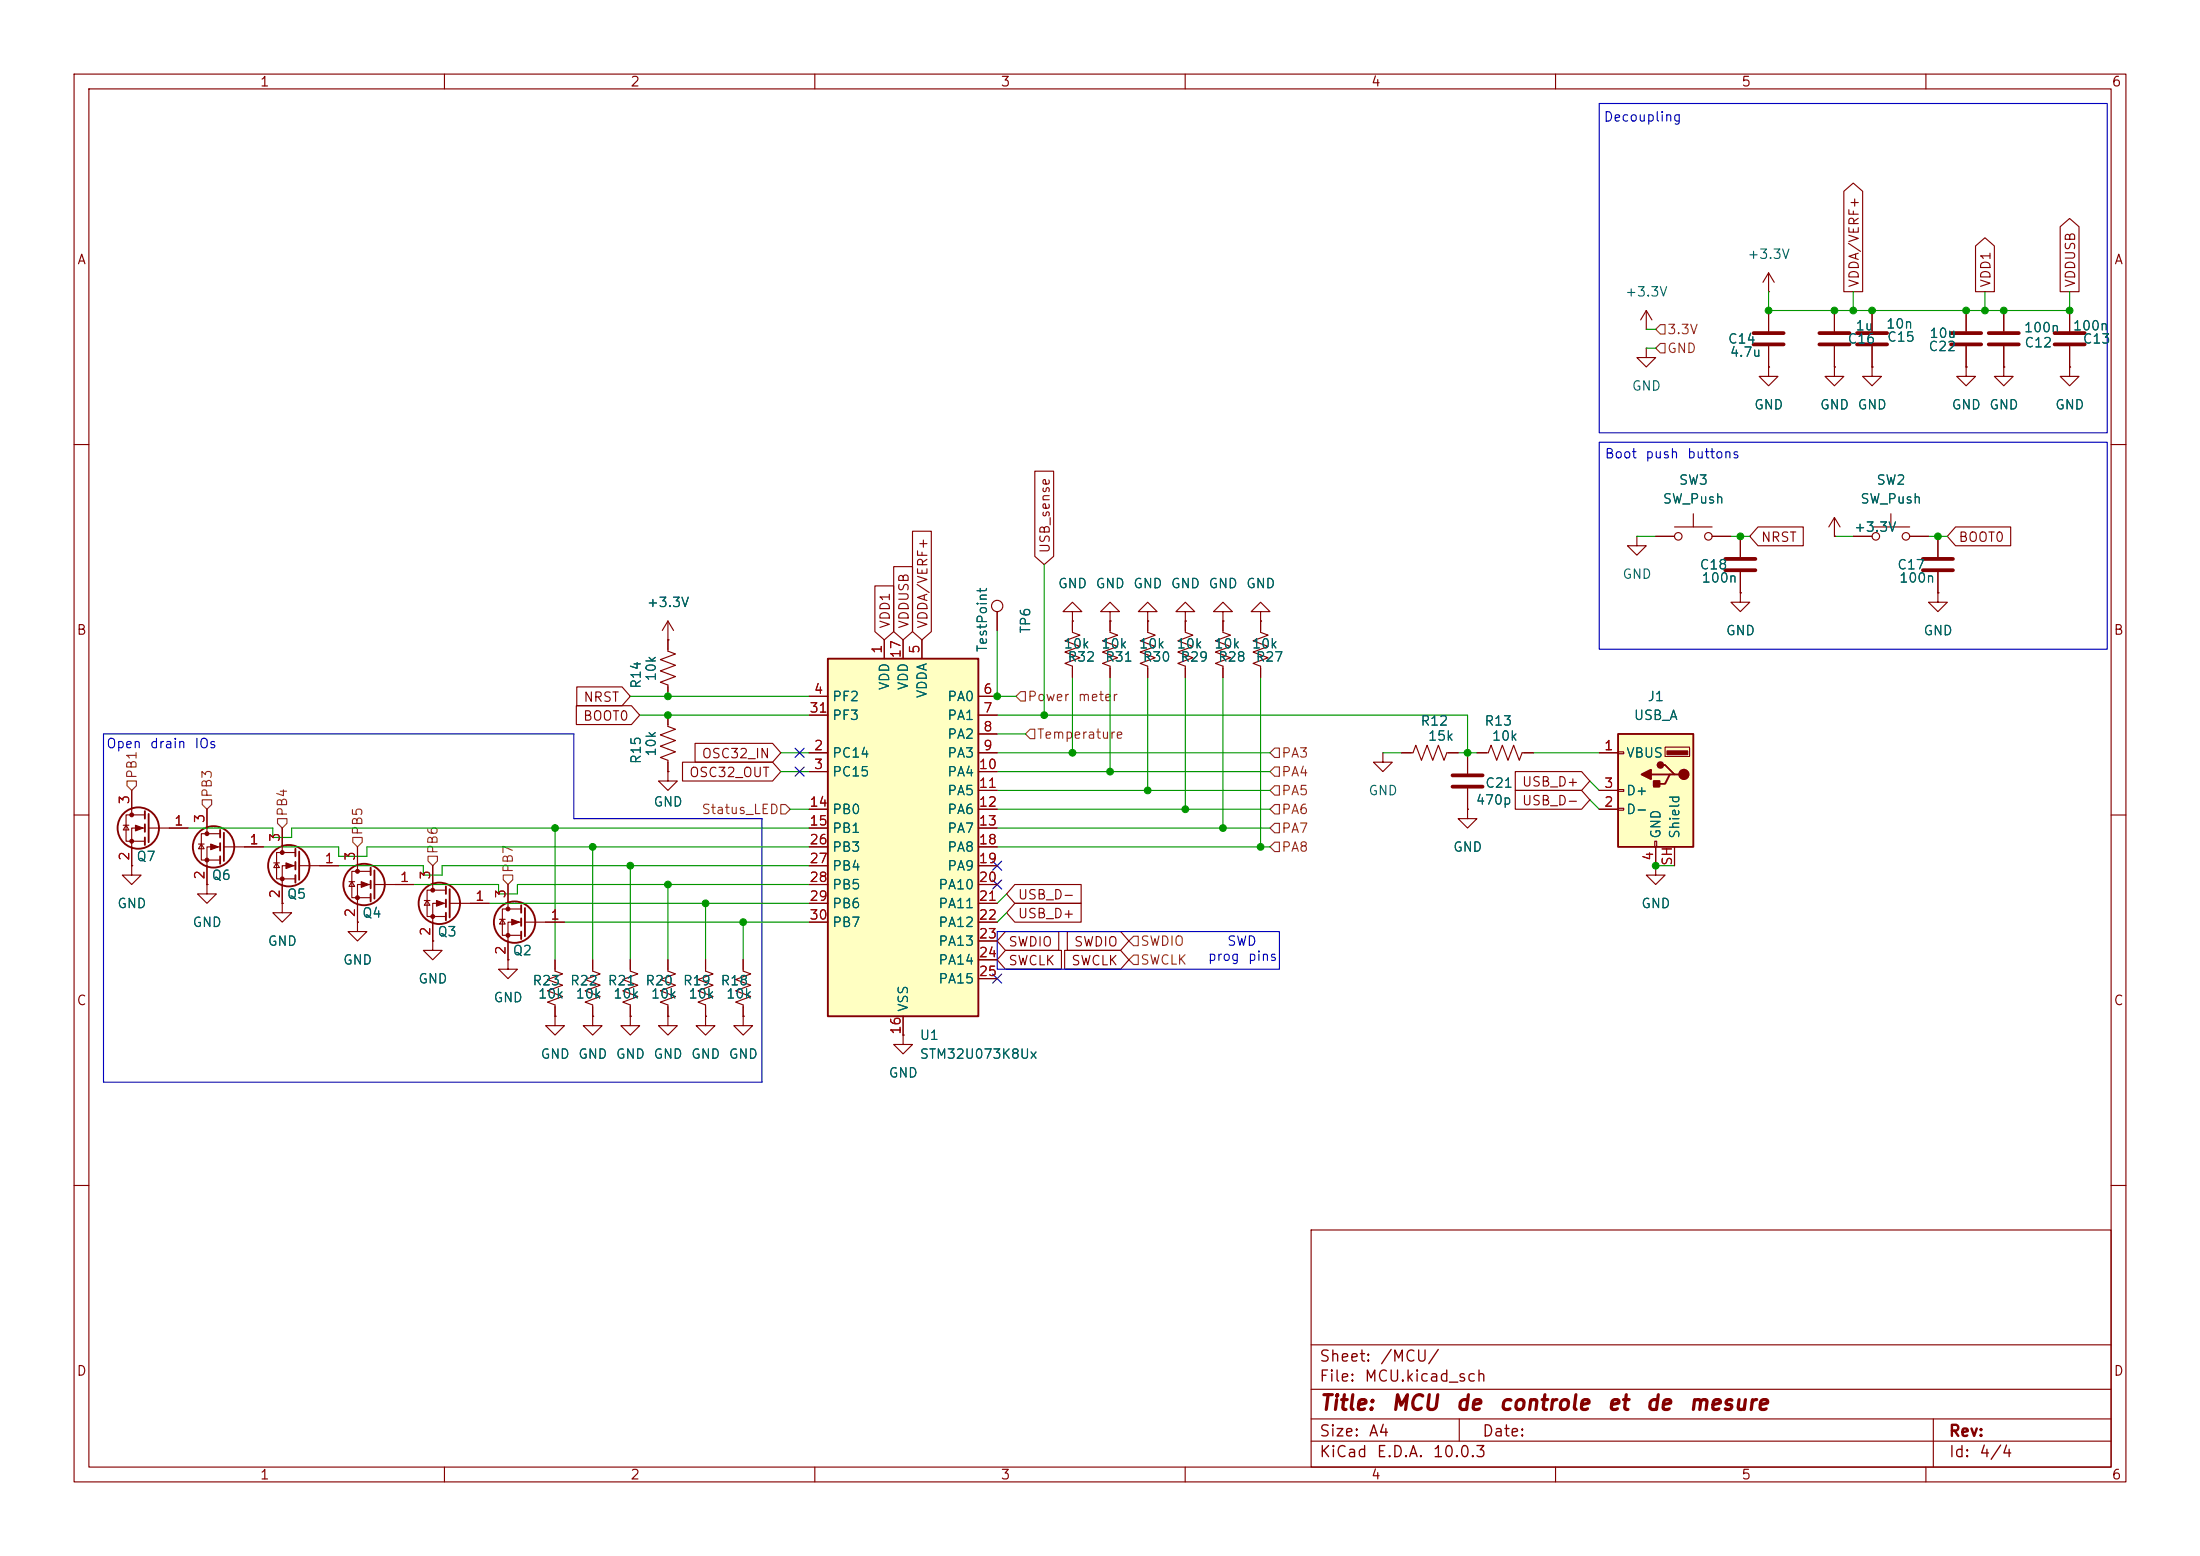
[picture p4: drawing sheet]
<svg xmlns="http://www.w3.org/2000/svg" width="297mm" height="210mm" viewBox="0 0 297 210" stroke-linecap="round" stroke-linejoin="round" font-family="sans-serif">
<g fill="none" stroke="#840000" stroke-width=".15">
<path d="M10 10h277v190h-277zM12 12h273v186h-273zM60 10v2M110 10v2M160 10v2M210 10v2M260 10v2M10 60h2M285 60h2M90.2 96.5v1.5l1 .4-2 .8 2 .7-2 .8 2 .8-2 .7 1 .4v1.5M10 110h2M198.1 109.2v1.3h-1.3l1.3 1.3 1.3-1.3h-1.3"/>
<path d="M198.1 109.2h.1M198.1 101.6v2.8M198.1 106.4v2.8M223.5 116.8v1.3h1.3l-1.3 1.3-1.3-1.3h1.3M223.5 116.8h.1M285 110h2M68.6 129.5v1.3h1.2l-1.2 1.3-1.3-1.3h1.3M68.6 129.5h.1M74.9 137.2v1.2h1.3l-1.3 1.3-1.2-1.3h1.2M74.9 137.2h.1M74.9 129.5v1.6l1 .3-2 .8 2 .8-2 .7 2 .8-2 .8 1 .3v1.6M80 129.5v1.6l1 .3-2 .8 2 .8-2 .7 2 .8-2 .8 1 .3v1.6"/>
<path d="M80 137.2v1.2h1.3l-1.3 1.3-1.3-1.3h1.3M80 137.2h.1M85.1 137.2v1.2h1.3l-1.3 1.3-1.3-1.3h1.3M85.1 137.2h.1M85.1 129.5v1.6l1 .3-2 .8 2 .8-2 .7 2 .8-2 .8 1 .3v1.6M90.2 129.5v1.6l1 .3-2 .8 2 .8-2 .7 2 .8-2 .8 1 .3v1.6M95.2 129.5v1.6l1.1 .3-2.1 .8 2.1 .8-2.1 .7 2.1 .8-2.1 .8 1 .3v1.6M95.2 137.2v1.2h1.3l-1.3 1.3-1.2-1.3h1.2M95.2 137.2h.1M100.3 129.5v1.6l1 .3-2 .8 2 .8-2 .7 2 .8-2 .8 1 .3v1.6M10 160h2M177 166h108v32h-108z"/>
<path d="M285 160h2M60 198v2M110 198v2M160 198v2M177 194.5h108M177 191.5h108M177 187.5h108M177 181.5h108M197 191.5v3M210 198v2M260 198v2M261 191.5v6.5"/>
</g>
<path d="M196.1 106.2h4.1M196.1 104.6h4.1" fill="none" stroke="#840000" stroke-width=".51"/>
<path d="M218.4 99.1h10.2v15.2h-10.2z" fill="#ffffc2"/>
<g fill="none" stroke="#840000" stroke-width=".25">
<path d="M218.4 99.1h10.2v15.2h-10.2zM19.6 109.5v1M19.6 111.3v1M19.6 113v1M20.1 109.9v3.8M29.7 112v1M29.7 113.8v1M29.7 115.6v1M30.2 112.4v3.8M39.9 114.6v1M39.9 116.3v1M39.9 118.1v1"/>
<path d="M40.4 114.9v3.8M50 117.1v1M50 118.9v1M50.5 117.5v3.8M60.2 119.6v1.1M222.9 104.5h2.5M224.2 103.3h.6l1.3 1.2h.6M226.1 104.5h-.7l-.6 1.3h-1.3M50 120.7v1M60.2 121.4v1M60.2 123.2v1M60.7 120v3.8"/>
<circle cx="18.7" cy="111.8" r="2.79"/>
<circle cx="28.8" cy="114.3" r="2.79"/>
<circle cx="39" cy="116.8" r="2.79"/>
<circle cx="49.1" cy="119.4" r="2.79"/>
<circle cx="59.3" cy="121.9" r="2.79"/>
</g>
<g fill="#840000" stroke="#840000" stroke-width=".25">
<path d="M223.3 105.4h.7v.8h-.7z"/>
<path d="M221.6 104.5l1.3-.6v1.3z"/>
<circle cx="227.3" cy="104.5" r=".63"/>
<circle cx="224.2" cy="103.3" r=".38"/>
</g>
<g fill="#840000" stroke="#840000" stroke-width=".15">
<path d="M225 101.3h2.8v.6h-2.8z"/>
<path d="M48.8 119l1 .4-1 .4z"/>
<path d="M58.9 121.5l1 .4-1 .4z"/>
<path d="M18.3 111.4l1 .4-1 .3z"/>
<path d="M28.4 113.9l1.1 .4-1.1 .4z"/>
<path d="M38.6 116.5l1 .3-1 .4z"/>
<circle cx="48.3" cy="117.6" r=".25"/>
<circle cx="48.3" cy="121.2" r=".25"/>
<circle cx="58.4" cy="120.1" r=".25"/>
<circle cx="58.4" cy="123.7" r=".25"/>
<circle cx="17.8" cy="110" r=".25"/>
<circle cx="17.8" cy="113.5" r=".25"/>
<circle cx="27.9" cy="112.5" r=".25"/>
<circle cx="27.9" cy="116.1" r=".25"/>
<circle cx="38.1" cy="115.1" r=".25"/>
<circle cx="38.1" cy="118.6" r=".25"/>
</g>
<g fill="none" stroke="#840000" stroke-width=".15">
<path d="M238.8 39.4h.1M238.8 36.8l.7 1.3M238.8 36.8l-.8 1.3M238.8 36.8v2.6M222.2 44.5h.1M222.2 47v1.3h1.3l-1.3 1.2-1.2-1.2h1.2M222.2 47h.1M222.2 41.9l.8 1.3M222.2 41.9l-.7 1.3M222.2 41.9v2.6M238.8 41.9v2.8M238.8 46.7v2.8"/>
<path d="M221 72.4v1.3h1.2l-1.2 1.2-1.3-1.2h1.3M221 72.4h.1M223.5 72.4h2.6M226.1 71.1h5M228.6 69.3v1.8M231.1 72.4h2.6M234.9 72.4v2.8M234.9 77.2v2.8M247.6 72.4h.1M247.6 69.9l.8 1.2M247.6 69.9l-.7 1.2M247.6 69.9v2.5"/>
<path d="M250.2 72.4h2.5M252.7 71.1h5.1M255.3 69.3v1.8M257.8 72.4h2.5M261.6 72.4v2.8M261.6 77.2v2.8M90.2 83.8v4.1l1 .4-2 .7 2 .8-2 .8 2 .7-2 .8 1 .4v1.5M90.2 86.4h.1M90.2 83.8l.7 1.3M90.2 83.8l-.8 1.3M134.6 82.6v2.5M144.8 82.6h1.2l-1.2-1.3-1.3 1.3h1.3v1.2"/>
<path d="M144.8 83.8h.1M144.8 83.8v1.5l1 .4-2 .8 2 .7-2 .8 2 .8-2 .7 1 .4v1.5M149.9 83.8v1.5l1 .4-2.1 .8 2.1 .7-2.1 .8 2.1 .8-2.1 .7 1.1 .4v1.5M149.9 82.6h1.2l-1.2-1.3-1.3 1.3h1.3v1.2M149.9 83.8h.1M154.9 82.6h1.3l-1.3-1.3-1.2 1.3h1.2v1.2M154.9 83.8h.1M154.9 83.8v1.5l1.1 .4-2.1 .8 2.1 .7-2.1 .8 2.1 .8-2.1 .7 1 .4v1.5M160 82.6h1.3l-1.3-1.3-1.3 1.3h1.3v1.2M160 83.8h.1M160 83.8v1.5l1 .4-2 .8 2 .7-2 .8 2 .8-2 .7 1 .4v1.5M165.1 82.6h1.3l-1.3-1.3-1.3 1.3h1.3v1.2"/>
<path d="M165.1 83.8h.1M165.1 83.8v1.5l1 .4-2 .8 2 .7-2 .8 2 .8-2 .7 1 .4v1.5M170.2 83.8v1.5l1 .4-2 .8 2 .7-2 .8 2 .8-2 .7 1 .4v1.5M234.9 80v1.3h1.3l-1.3 1.3-1.2-1.3h1.2M234.9 80h.1M261.6 80v1.3h1.3l-1.3 1.3-1.3-1.3h1.3M261.6 80h.1M16.6 111.4h.8M17 111.4l.4 .6h-.8zM17.8 116.8v1.3h1.2l-1.2 1.3-1.3-1.3h1.3M17.8 116.8h.1M17.8 106.7v3.3"/>
<path d="M19.6 110h-2.6v3.5h2.6M19.6 111.8h-1.8v5M20.1 111.8h5.3M26.8 113.9h.8M27.2 113.9l.4 .7h-.8zM27.9 119.4v1.3h1.3l-1.3 1.2-1.2-1.2h1.2M27.9 119.4h.1M27.9 109.2v3.3M29.7 112.5h-2.5v3.6h2.5M29.7 114.3h-1.8v5.1M30.2 114.3h5.4M37 116.5h.7"/>
<path d="M37.3 116.5l.4 .6h-.7zM38.1 111.8v3.3M39.9 115.1h-2.6v3.5h2.6M39.9 116.8h-1.8v5.1M40.4 116.8h5.3M47.1 119h.8M47.5 119l.4 .6h-.8zM48.3 114.3v3.3M50 117.6h-2.5v3.6h2.5M50 119.4h-1.7v5.1M50.5 119.4h5.4M58.4 116.8v3.3"/>
<path d="M90.2 104.1v1.3h1.2l-1.2 1.3-1.3-1.3h1.3M90.2 104.1h.1M186.7 101.6v1.3h1.3l-1.3 1.2-1.3-1.2h1.3M186.7 101.6h.1M189.2 101.6h1.6l.3-1 .8 2 .8-2 .7 2 .8-2 .7 2 .4-1h1.5M199.4 101.6h1.5l.4-1 .8 2 .7-2 .8 2 .7-2 .8 2 .4-1h1.5M215.9 101.6h2.5M215.9 109.2h2.5M215.9 106.7h2.5M218.4 101.5h.8v.2h-.8zM218.4 106.6h.8v.2h-.8zM218.4 109.1h.8v.2h-.8z"/>
<path d="M223.4 113.5h.2v.8h-.2zM223.5 114.3v2.5M224.8 100.8h3.3v1.3h-3.3zM226.1 114.3v2.5M38.1 121.9v1.3h1.3l-1.3 1.3-1.3-1.3h1.3M38.1 121.9h.1M48.3 124.5v1.2h1.2l-1.2 1.3-1.3-1.3h1.3M48.3 124.5h.1M57.3 121.5h.7M57.7 121.5l.3 .7h-.7zM58.4 127v1.3h1.3l-1.3 1.2-1.3-1.2h1.3M58.4 127h.1"/>
<path d="M60.2 120.1h-2.5v3.6h2.5M60.2 121.9h-1.8v5.1M60.7 121.9h5.3M90.2 137.2v1.2h1.2l-1.2 1.3-1.3-1.3h1.3M90.2 137.2h.1M100.3 137.2v1.2h1.3l-1.3 1.3-1.2-1.3h1.2M100.3 137.2h.1"/>
<circle cx="226.6" cy="72.4" r=".51"/>
<circle cx="230.6" cy="72.4" r=".51"/>
<circle cx="253.2" cy="72.4" r=".51"/>
<circle cx="257.3" cy="72.4" r=".51"/>
<circle cx="134.6" cy="81.8" r=".76"/>
</g>
<path d="M236.7 45h4.1M236.7 46.5h4.1M232.9 75.4h4.1M232.9 77h4.1M259.6 75.4h4.1M259.6 77h4.1" fill="none" stroke="#840000" stroke-width=".51"/>
<path d="M111.8 88.9h20.3v48.3h-20.3z" fill="#ffffc2"/>
<g fill="none" stroke="#840000" stroke-width=".25">
<path d="M111.8 88.9h20.3v48.3h-20.3zM70.4 122.2v1M70.4 124v1M70.4 125.7v1M70.9 122.6v3.8"/>
<circle cx="69.5" cy="124.5" r="2.79"/>
</g>
<g fill="none" stroke="#840000" stroke-width=".15">
<path d="M248.9 25.8l1.3-1.1 1.3 1.1v13.6h-2.6zM266.7 33.2l1.3-1.1 1.2 1.1v6.2h-2.5zM278.1 30.6l1.3-1.1 1.3 1.1v8.8h-2.6zM238.8 49.5v1.3h1.2l-1.2 1.3-1.3-1.3h1.3M238.8 49.5h.1M238.8 41.9v2.8M238.8 46.7v2.8M247.6 49.5v1.3h1.3l-1.3 1.3-1.2-1.3h1.2M247.6 49.5h.1M247.6 41.9v2.8M247.6 46.7v2.8M252.7 49.5v1.3h1.3l-1.3 1.3-1.2-1.3h1.2"/>
<path d="M252.7 49.5h.1M252.7 41.9v2.8M252.7 46.7v2.8M265.4 49.5v1.3h1.3l-1.3 1.3-1.2-1.3h1.2M265.4 49.5h.1M265.4 41.9v2.8M265.4 46.7v2.8M270.5 49.5v1.3h1.3l-1.3 1.3-1.3-1.3h1.3M270.5 49.5h.1M270.5 41.9v2.8M270.5 46.7v2.8M279.4 49.5v1.3h1.3l-1.3 1.3-1.3-1.3h1.3"/>
<path d="M279.4 49.5h.1M279.4 41.9v2.8M279.4 46.7v2.8M118.1 79.1h2.6v6.1l-1.3 1.2-1.3-1.2zM120.6 76.5h2.6v8.7l-1.3 1.2-1.3-1.2zM123.2 71.7h2.5v13.5l-1.2 1.2-1.3-1.2zM139.7 63.6h2.5v11.5l-1.2 1.1-1.3-1.1zM223.5 72.4h2.6M231.1 72.4h2.6M234.9 72.4v2.8M234.9 77.2v2.8M237.3 71.1h6.1v2.6h-6.1l-1.1-1.3z"/>
<path d="M247.6 72.4h.1M250.2 72.4h2.5M257.8 72.4h2.5M261.6 72.4v2.8M261.6 77.2v2.8M264 71.1h7.4v2.6h-7.4l-1.1-1.3zM77.8 95.2h7.4l1.2 1.3-1.2 1.3h-7.4zM77.9 92.7h6.1l1.1 1.3-1.1 1.3h-6.1zM90.2 86.4h.1M90.2 86.4v1.2M90.2 92.7v1.3M90.2 96.5v1.3"/>
<path d="M109.2 94h2.6M109.2 96.5h2.6M119.4 86.4v2.5M121.9 86.4v2.5M124.5 86.4v2.5M132.1 94h2.5M132.1 96.5h2.5M132.1 99.1h2.5M134.6 82.6v2.5M144.8 83.8h.1M144.8 83.8v1.3M144.8 90.2v1.2"/>
<path d="M149.9 83.8h.1M149.9 83.8v1.3M149.9 90.2v1.2M154.9 83.8h.1M154.9 83.8v1.3M154.9 90.2v1.2M160 83.8h.1M160 83.8v1.3M160 90.2v1.2M165.1 83.8h.1M165.1 83.8v1.3M165.1 90.2v1.2"/>
<path d="M170.2 82.6h1.2l-1.2-1.3-1.3 1.3h1.3v1.2M170.2 83.8h.1M170.2 83.8v1.3M170.2 90.2v1.2M234.9 80h.1M261.6 80h.1M17.8 116.8h.1M17.8 106.7v2.5M17.8 114.3v2.5M22.9 111.8h2.5M27.9 119.4h.1M27.9 109.2v2.6"/>
<path d="M27.9 116.8v2.6M33 114.3h2.6M38.1 111.8v2.5M38.1 119.4v2.5M43.2 116.8h2.5M48.3 114.3v2.5M53.3 119.4h2.6M58.4 116.8v2.6M68.6 119.4v3.3M90.2 104.1h.1M90.2 102.9v1.2M92.1 102.9h12.2l1.1 1.2-1.1 1.3h-12.2z"/>
<path d="M93.8 100.3h10.5l1.1 1.3-1.1 1.3h-10.5zM109.2 101.6h2.6M109.2 104.1h2.6M109.2 109.2h2.6M109.2 111.8h2.6M109.2 114.3h2.6M109.2 116.8h2.6M109.2 119.4h2.6M132.1 101.6h2.5M132.1 104.1h2.5M132.1 106.7h2.5M132.1 109.2h2.5"/>
<path d="M132.1 111.8h2.5M132.1 114.3h2.5M132.1 116.8h2.5M132.1 119.4h2.5M137 119.4h9v2.5h-9l-1.1-1.2zM189.2 101.6h1.3M195.6 101.6h1.2M198.1 109.2h.1M198.1 101.6v2.8M198.1 106.4v2.8M199.4 101.6h1.3M204.6 106.7h8.9l1.1 1.3-1.1 1.2h-8.9z"/>
<path d="M204.6 104.1h8.9l1.1 1.3-1.1 1.3h-8.9zM205.7 101.6h1.3M215.9 101.6h2.5M215.9 106.7h2.5M215.9 109.2h2.5M223.5 116.8h.1M223.5 114.3v2.5M226.1 114.3v2.5M38.1 121.9h.1M48.3 124.5h.1M48.3 121.9v2.6M58.4 127h.1"/>
<path d="M58.4 124.5v2.5M63.5 121.9h2.5M67.4 124.1h.8M67.8 124.1l.4 .6h-.8zM68.6 129.5h.1M70.4 122.7h-2.6v3.5h2.6M70.4 124.5h-1.8v5M70.9 124.5h5.3M74.9 137.2h.1M74.9 129.5v1.3M74.9 135.9v1.3M80 137.2h.1"/>
<path d="M80 129.5v1.3M80 135.9v1.3M85.1 137.2h.1M85.1 129.5v1.3M85.1 135.9v1.3M90.2 137.2h.1M90.2 129.5v1.3M90.2 135.9v1.3M95.2 137.2h.1M95.2 129.5v1.3M95.2 135.9v1.3M100.3 137.2h.1"/>
<path d="M100.3 129.5v1.3M100.3 135.9v1.3M109.2 121.9h2.6M109.2 124.5h2.6M121.9 139.7v1.3h1.3l-1.3 1.2-1.3-1.2h1.3M121.9 139.7h.1M121.9 137.2v2.5M132.1 121.9h2.5M132.1 124.5h2.5M132.1 127h2.5M132.1 129.5h2.5M132.1 132.1h2.5"/>
<path d="M135.7 125.7h7.2v2.6h-7.2l-1.1-1.3zM135.7 128.3h7.6v2.5h-7.6l-1.1-1.3zM137 121.9h9v2.6h-9l-1.1-1.3zM143.7 128.3h7.6l1.1 1.2-1.1 1.3h-7.6zM144.1 125.7h7.2l1.1 1.3-1.1 1.3h-7.2z"/>
</g>
<path d="M245.6 46.5h4.1M245.6 45h4.1M250.7 46.5h4.1M250.7 45h4.1M263.4 46.5h4.1M263.4 45h4.1M268.5 46.5h4M268.5 45h4M277.4 46.5h4M277.4 45h4" fill="none" stroke="#840000" stroke-width=".51"/>
<g fill="#840000" stroke="#840000" stroke-width=".15">
<path d="M69.1 124.1l1 .4-1 .3z"/>
<circle cx="68.6" cy="122.7" r=".25"/>
<circle cx="68.6" cy="126.2" r=".25"/>
</g>
<g fill="none" stroke="#725600" stroke-width=".15">
<path d="M224.2 43.8h.6v1.3h-.6l-.7-.6zM224.2 46.4h.6v1.2h-.6l-.7-.6zM137.2 94l.6-.7h.6v1.3h-.6zM139.1 98.4h.6v1.3h-.6l-.7-.6zM17.1 105.4h1.3v.6l-.6 .7-.7-.7zM27.3 108h1.3v.6l-.7 .6-.6-.6zM37.5 110.5h1.2v.6l-.6 .7-.6-.7zM47.6 113h1.3v.7l-.6 .6-.7-.6zM57.8 115.6h1.3v.6l-.7 .6-.6-.6zM67.9 118.1h1.3v.6l-.6 .7-.7-.7zM105.4 108.6h.6l.7 .6-.7 .7h-.6zM172.1 111.1h.6v1.3h-.6l-.7-.6z"/>
<path d="M172.1 113.7h.6v1.2h-.6l-.7-.6zM172.1 108.6h.6v1.3h-.6l-.7-.7zM172.1 106h.6v1.3h-.6l-.7-.6zM172.1 101h.6v1.2h-.6l-.7-.6zM172.1 103.5h.6v1.3h-.6l-.7-.7zM153 126.4h.7v1.2h-.7l-.6-.6zM153 128.9h.7v1.3h-.7l-.6-.7z"/>
</g>
<path d="M215.9 14h68.6v44.4h-68.6zM215.9 59.7h68.6v27.9h-68.6zM14 99.1h63.5v11.4h25.4v35.6h-88.9zM134.6 125.7h38.1v5.1h-38.1z" fill="none" stroke="#0000c2" stroke-width=".15"/>
<g fill="none" stroke="#009600" stroke-width=".15">
<path d="M238.8 39.4v2.5h40.6v-2.5M250.2 39.4v2.5M268 39.4v2.5M222.2 47h1.3M222.2 44.5h1.3M141 76.2v20.3M221 72.4h2.5M233.7 72.4h2.5M247.6 72.4h2.6M260.3 72.4h2.6M85.1 94h24.1M86.4 96.5h22.8"/>
<path d="M134.6 96.5h63.5v5.1M134.6 85.1v8.9h2.6M134.6 99.1h3.8M144.8 91.4v10.2M149.9 91.4v12.7M154.9 91.4v15.3M160 91.4v17.8M165.1 91.4v20.4M170.2 91.4v22.9M25.4 111.8h11.4v1.2h2.6v-1.2h69.8M35.6 114.3h10.1v1.3h3.8v-1.3h59.7M45.7 116.8h11.4v1.3h2.6v-1.3h49.5"/>
<path d="M55.9 119.4h11.4v1.3h2.5v-1.3h39.4M74.9 111.8v17.7M80 114.3v15.2M85.1 116.8v12.7M90.2 119.4v10.1M105.4 104.1h3.8M105.4 101.6h3.8M106.7 109.2h2.5M134.6 109.2h36.8M134.6 111.8h36.8M134.6 114.3h36.8M134.6 104.1h36.8"/>
<path d="M134.6 106.7h36.8M134.6 101.6h36.8M186.7 101.6h2.5M196.8 101.6h2.6M207 101.6h8.9M214.6 108l1.3 1.2M214.6 105.4l1.3 1.3M223.5 116.8h2.6M66 121.9h43.2M76.2 124.5h33M95.2 121.9v7.6M100.3 124.5v5"/>
<path d="M135.9 123.2l-1.3 1.3M135.9 120.7l-1.3 1.2"/>
</g>
<path d="M107.3 101l1.3 1.2M107.3 103.5l1.3 1.2M108.6 101l-1.3 1.2M108.6 103.5l-1.3 1.2M134 118.8l1.2 1.2M134 116.2l1.2 1.2M135.2 118.8l-1.2 1.2M135.2 116.2l-1.2 1.2M134 131.5l1.2 1.2M135.2 131.5l-1.2 1.2" fill="none" stroke="#000084" stroke-width=".15"/>
<g fill="#009600" stroke="#009600" stroke-width=".14">
<circle cx="234.9" cy="72.4" r=".46"/>
<circle cx="198.1" cy="101.6" r=".46"/>
<circle cx="261.6" cy="72.4" r=".46"/>
<circle cx="223.5" cy="116.8" r=".46"/>
<circle cx="90.2" cy="94" r=".46"/>
<circle cx="85.1" cy="116.8" r=".46"/>
<circle cx="74.9" cy="111.8" r=".46"/>
<circle cx="80" cy="114.3" r=".46"/>
<circle cx="90.2" cy="96.5" r=".46"/>
<circle cx="90.2" cy="119.4" r=".46"/>
<circle cx="100.3" cy="124.5" r=".46"/>
<circle cx="95.2" cy="121.9" r=".46"/>
<circle cx="134.6" cy="94" r=".46"/>
<circle cx="141" cy="96.5" r=".46"/>
<circle cx="149.9" cy="104.1" r=".46"/>
<circle cx="154.9" cy="106.7" r=".46"/>
<circle cx="144.8" cy="101.6" r=".46"/>
<circle cx="238.8" cy="41.9" r=".46"/>
<circle cx="252.7" cy="41.9" r=".46"/>
<circle cx="279.4" cy="41.9" r=".46"/>
<circle cx="265.4" cy="41.9" r=".46"/>
<circle cx="270.5" cy="41.9" r=".46"/>
<circle cx="268" cy="41.9" r=".46"/>
<circle cx="250.2" cy="41.9" r=".46"/>
<circle cx="247.6" cy="41.9" r=".46"/>
<circle cx="165.1" cy="111.8" r=".46"/>
<circle cx="170.2" cy="114.3" r=".46"/>
<circle cx="160" cy="109.2" r=".46"/>
</g>
<g font-size="2" fill="#840000">
<text x="178" y="190.8">Title:</text>
<text x="187.7" y="190.8">MCU</text>
<text x="196.4" y="190.8">de</text>
<text x="202.2" y="190.8">controle</text>
<text x="216.8" y="190.8">et</text>
<text x="222" y="190.8">de</text>
<text x="227.9" y="190.8">mesure</text>
</g>
<g font-size="1.5" fill="#840000">
<text x="178" y="184.2">Sheet:</text>
<text x="186.2" y="184.2">/MCU/</text>
<text x="178" y="186.9">File:</text>
<text x="184.1" y="186.9">MCU.kicad_sch</text>
<text x="178" y="197.1">KiCad</text>
<text x="178" y="194.3">Size:</text>
<text x="184.7" y="194.3">A4</text>
<text x="185.7" y="197.1">E.D.A.</text>
<text x="193.3" y="197.1">10.0.3</text>
<text x="200" y="194.3">Date:</text>
<text x="263" y="194.3">Rev:</text>
<text x="263" y="197.1">Id:</text>
<text x="267.1" y="197.1">4/4</text>
</g>
<g font-size="1.3" fill="#840000">
<text x="35" y="12">1</text>
<text x="85" y="12">2</text>
<text x="135" y="12">3</text>
<text x="185" y="12">4</text>
<text x="235" y="12">5</text>
<text x="285" y="12">6</text>
<text x="10.3" y="36">A</text>
<text x="285.3" y="36">A</text>
<text x="251.3" y="38.9" transform="rotate(-90 251.3 38.9)">VDDA/VERF+</text>
<text x="269" y="38.9" transform="rotate(-90 269 38.9)">VDD1</text>
<text x="280.5" y="38.9" transform="rotate(-90 280.5 38.9)">VDDUSB</text>
<text x="142" y="74.8" transform="rotate(-90 142 74.8)">USB_sense</text>
<text x="237.6" y="73.5">NRST</text>
<text x="264.3" y="73.5">BOOT0</text>
<text x="10.3" y="86">B</text>
<text x="120.4" y="84.9" transform="rotate(-90 120.4 84.9)">VDD1</text>
<text x="123" y="84.9" transform="rotate(-90 123 84.9)">VDDUSB</text>
<text x="125.5" y="84.9" transform="rotate(-90 125.5 84.9)">VDDA/VERF+</text>
<text x="285.3" y="86">B</text>
<text x="78.7" y="95">NRST</text>
<text x="78.6" y="97.6">BOOT0</text>
<text x="93" y="105.2">OSC32_OUT</text>
<text x="94.6" y="102.7">OSC32_IN</text>
<text x="205.4" y="106.5">USB_D+</text>
<text x="205.4" y="109">USB_D-</text>
<text x="137.3" y="124.3">USB_D+</text>
<text x="137.3" y="121.7">USB_D-</text>
<text x="136" y="128.1">SWDIO</text>
<text x="136" y="130.6">SWCLK</text>
<text x="144.5" y="130.6">SWCLK</text>
<text x="144.9" y="128.1">SWDIO</text>
<text x="10.3" y="136">C</text>
<text x="285.3" y="136">C</text>
<text x="10.3" y="186">D</text>
<text x="285.3" y="186">D</text>
<text x="35" y="200">1</text>
<text x="85" y="200">2</text>
<text x="135" y="200">3</text>
<text x="185" y="200">4</text>
<text x="235" y="200">5</text>
<text x="285" y="200">6</text>
</g>
<g font-size="1.3" fill="#0000c2">
<text x="216.4" y="16.7">Decoupling</text>
<text x="216.6" y="62.2">Boot</text>
<text x="222" y="62.2">push</text>
<text x="227.7" y="62.2">buttons</text>
<text x="14.3" y="101.3">Open</text>
<text x="20.1" y="101.3">drain</text>
<text x="26.2" y="101.3">IOs</text>
<text x="163" y="130">prog</text>
<text x="165.6" y="128">SWD</text>
<text x="168.4" y="130">pins</text>
</g>
<g font-size="1.3" fill="#006464">
<text x="235.8" y="35.3">+3.3V</text>
<text x="219.3" y="40.3">+3.3V</text>
<text x="233.2" y="46.7">C14</text>
<text x="249.3" y="46.7">C16</text>
<text x="250.4" y="44.9">1u</text>
<text x="254.5" y="44.7">10n</text>
<text x="254.7" y="46.4">C15</text>
<text x="260.3" y="47.7">C22</text>
<text x="260.4" y="45.9">10u</text>
<text x="273.1" y="45.2">100n</text>
<text x="273.2" y="47.2">C12</text>
<text x="279.7" y="44.9">100n</text>
<text x="281.1" y="46.7">C13</text>
<text x="220.2" y="53">GND</text>
<text x="233.4" y="48.5">4.7u</text>
<text x="236.7" y="55.6">GND</text>
<text x="245.6" y="55.6">GND</text>
<text x="250.7" y="55.6">GND</text>
<text x="263.4" y="55.6">GND</text>
<text x="268.5" y="55.6">GND</text>
<text x="277.4" y="55.6">GND</text>
<text x="226.6" y="65.7">SW3</text>
<text x="253.2" y="65.7">SW2</text>
<text x="224.4" y="68.3">SW_Push</text>
<text x="251.1" y="68.3">SW_Push</text>
<text x="229.4" y="77.2">C18</text>
<text x="250.2" y="72.1">+3.3V</text>
<text x="256" y="77.2">C17</text>
<text x="87.2" y="82.3">+3.3V</text>
<text x="142.7" y="79.7">GND</text>
<text x="147.8" y="79.7">GND</text>
<text x="152.9" y="79.7">GND</text>
<text x="158" y="79.7">GND</text>
<text x="163.1" y="79.7">GND</text>
<text x="168.1" y="79.7">GND</text>
<text x="218.9" y="78.4">GND</text>
<text x="229.6" y="78.9">100n</text>
<text x="256.3" y="78.9">100n</text>
<text x="133.6" y="88.1" transform="rotate(-90 133.6 88.1)">TestPoint</text>
<text x="139.4" y="85.6" transform="rotate(-90 139.4 85.6)">TP6</text>
<text x="143.5" y="87.8">10k</text>
<text x="144" y="89.6">R32</text>
<text x="148.6" y="87.8">10k</text>
<text x="149.1" y="89.6">R31</text>
<text x="153.7" y="87.8">10k</text>
<text x="154.2" y="89.6">R30</text>
<text x="158.8" y="87.8">10k</text>
<text x="159.3" y="89.6">R29</text>
<text x="163.8" y="87.8">10k</text>
<text x="164.3" y="89.6">R28</text>
<text x="168.9" y="87.8">10k</text>
<text x="169.4" y="89.6">R27</text>
<text x="232.9" y="86.1">GND</text>
<text x="259.6" y="86.1">GND</text>
<text x="86.8" y="93.1" transform="rotate(-90 86.8 93.1)">R14</text>
<text x="88.9" y="92.1" transform="rotate(-90 88.9 92.1)">10k</text>
<text x="112.3" y="95">PF2</text>
<text x="120.4" y="93.2" transform="rotate(-90 120.4 93.2)">VDD</text>
<text x="122.9" y="93.2" transform="rotate(-90 122.9 93.2)">VDD</text>
<text x="125.4" y="94.3" transform="rotate(-90 125.4 94.3)">VDDA</text>
<text x="127.8" y="95">PA0</text>
<text x="222.3" y="95">J1</text>
<text x="112.3" y="97.5">PF3</text>
<text x="127.8" y="97.5">PA1</text>
<text x="127.8" y="100">PA2</text>
<text x="191.7" y="98.3">R12</text>
<text x="192.7" y="100.3">15k</text>
<text x="200.3" y="98.3">R13</text>
<text x="201.3" y="100.3">10k</text>
<text x="220.5" y="97.5">USB_A</text>
<text x="86.8" y="103.2" transform="rotate(-90 86.8 103.2)">R15</text>
<text x="88.9" y="102.2" transform="rotate(-90 88.9 102.2)">10k</text>
<text x="112.3" y="102.6">PC14</text>
<text x="112.3" y="105.1">PC15</text>
<text x="127.8" y="102.6">PA3</text>
<text x="127.8" y="105.1">PA4</text>
<text x="127.8" y="107.7">PA5</text>
<text x="184.7" y="107.7">GND</text>
<text x="200.4" y="106.6">C21</text>
<text x="219.5" y="102.6">VBUS</text>
<text x="219.5" y="107.7">D+</text>
<text x="88.1" y="109.2">GND</text>
<text x="112.3" y="110.2">PB0</text>
<text x="112.3" y="112.7">PB1</text>
<text x="127.8" y="110.2">PA6</text>
<text x="127.8" y="112.7">PA7</text>
<text x="199.1" y="108.9">470p</text>
<text x="219.5" y="110.2">D-</text>
<text x="224.5" y="113.3" transform="rotate(-90 224.5 113.3)">GND</text>
<text x="227" y="113.3" transform="rotate(-90 227 113.3)">Shield</text>
<text x="18.3" y="116.5">Q7</text>
<text x="28.5" y="119.1">Q6</text>
<text x="112.3" y="115.3">PB3</text>
<text x="112.3" y="117.8">PB4</text>
<text x="127.8" y="115.3">PA8</text>
<text x="127.8" y="117.8">PA9</text>
<text x="196.1" y="115.3">GND</text>
<text x="15.7" y="122.9">GND</text>
<text x="25.9" y="125.4">GND</text>
<text x="38.6" y="121.6">Q5</text>
<text x="48.8" y="124.2">Q4</text>
<text x="112.3" y="120.4">PB5</text>
<text x="112.3" y="122.9">PB6</text>
<text x="112.3" y="125.4">PB7</text>
<text x="126.6" y="120.4">PA10</text>
<text x="126.6" y="122.9">PA11</text>
<text x="126.6" y="125.4">PA12</text>
<text x="221.5" y="122.9">GND</text>
<text x="36.1" y="128">GND</text>
<text x="46.2" y="130.5">GND</text>
<text x="59" y="126.7">Q3</text>
<text x="69.1" y="129.2">Q2</text>
<text x="126.6" y="128">PA13</text>
<text x="126.6" y="130.5">PA14</text>
<text x="56.4" y="133.1">GND</text>
<text x="66.5" y="135.6">GND</text>
<text x="71.8" y="133.3">R23</text>
<text x="72.5" y="135.1">10k</text>
<text x="76.9" y="133.3">R22</text>
<text x="77.6" y="135.1">10k</text>
<text x="82" y="133.3">R21</text>
<text x="82.7" y="135.1">10k</text>
<text x="87" y="133.3">R20</text>
<text x="87.8" y="135.1">10k</text>
<text x="92.1" y="133.3">R19</text>
<text x="92.9" y="135.1">10k</text>
<text x="97.2" y="133.3">R18</text>
<text x="97.9" y="135.1">10k</text>
<text x="122.9" y="136.7" transform="rotate(-90 122.9 136.7)">VSS</text>
<text x="126.6" y="133.1">PA15</text>
<text x="72.9" y="143.2">GND</text>
<text x="78" y="143.2">GND</text>
<text x="83.1" y="143.2">GND</text>
<text x="88.1" y="143.2">GND</text>
<text x="93.2" y="143.2">GND</text>
<text x="98.3" y="143.2">GND</text>
<text x="124.1" y="140.7">U1</text>
<text x="124.1" y="143.2">STM32U073K8Ux</text>
<text x="119.9" y="145.8">GND</text>
</g>
<g font-size="1.3" fill="#725600">
<text x="225" y="45.4">3.3V</text>
<text x="225" y="48">GND</text>
<text x="138.6" y="95">Power</text>
<text x="145.4" y="95">meter</text>
<text x="139.9" y="100">Temperature</text>
<text x="18.8" y="105.2" transform="rotate(-90 18.8 105.2)">PB1</text>
<text x="28.9" y="107.8" transform="rotate(-90 28.9 107.8)">PB3</text>
<text x="172.9" y="107.7">PA5</text>
<text x="172.9" y="102.6">PA3</text>
<text x="172.9" y="105.1">PA4</text>
<text x="39.1" y="110.3" transform="rotate(-90 39.1 110.3)">PB4</text>
<text x="49.2" y="112.8" transform="rotate(-90 49.2 112.8)">PB5</text>
<text x="94.6" y="110.2">Status_LED</text>
<text x="172.9" y="112.7">PA7</text>
<text x="172.9" y="110.2">PA6</text>
<text x="59.4" y="115.4" transform="rotate(-90 59.4 115.4)">PB6</text>
<text x="69.6" y="117.9" transform="rotate(-90 69.6 117.9)">PB7</text>
<text x="172.9" y="115.3">PA8</text>
<text x="153.9" y="128">SWDIO</text>
<text x="153.9" y="130.5">SWCLK</text>
</g>
<g font-size="1.3" fill="#a90000">
<text x="119.4" y="88.3" transform="rotate(-90 119.4 88.3)">1</text>
<text x="121.9" y="88.9" transform="rotate(-90 121.9 88.9)">17</text>
<text x="124.4" y="88.3" transform="rotate(-90 124.4 88.3)">5</text>
<text x="109.8" y="94">4</text>
<text x="132.6" y="94">6</text>
<text x="109.2" y="96.5">31</text>
<text x="109.8" y="101.6">2</text>
<text x="132.6" y="96.5">7</text>
<text x="132.6" y="99">8</text>
<text x="132.6" y="101.6">9</text>
<text x="216.5" y="101.6">1</text>
<text x="109.8" y="104.1">3</text>
<text x="132" y="104.1">10</text>
<text x="132" y="106.7">11</text>
<text x="216.5" y="106.7">3</text>
<text x="17.8" y="108.7" transform="rotate(-90 17.8 108.7)">3</text>
<text x="23.4" y="111.7">1</text>
<text x="27.9" y="111.2" transform="rotate(-90 27.9 111.2)">3</text>
<text x="38.1" y="113.7" transform="rotate(-90 38.1 113.7)">3</text>
<text x="109.2" y="109.2">14</text>
<text x="109.2" y="111.7">15</text>
<text x="132" y="109.2">12</text>
<text x="132" y="111.7">13</text>
<text x="216.5" y="109.2">2</text>
<text x="17.8" y="116.3" transform="rotate(-90 17.8 116.3)">2</text>
<text x="27.9" y="118.8" transform="rotate(-90 27.9 118.8)">2</text>
<text x="33.6" y="114.3">1</text>
<text x="43.7" y="116.8">1</text>
<text x="48.2" y="116.3" transform="rotate(-90 48.2 116.3)">3</text>
<text x="53.9" y="119.4">1</text>
<text x="58.4" y="118.8" transform="rotate(-90 58.4 118.8)">3</text>
<text x="109.2" y="114.3">26</text>
<text x="109.2" y="116.8">27</text>
<text x="109.2" y="119.4">28</text>
<text x="132" y="114.3">18</text>
<text x="132" y="116.8">19</text>
<text x="132" y="119.4">20</text>
<text x="223.5" y="116.3" transform="rotate(-90 223.5 116.3)">4</text>
<text x="226" y="116.9" transform="rotate(-90 226 116.9)">SH</text>
<text x="38.1" y="121.4" transform="rotate(-90 38.1 121.4)">2</text>
<text x="48.2" y="123.9" transform="rotate(-90 48.2 123.9)">2</text>
<text x="64.1" y="121.9">1</text>
<text x="68.6" y="121.4" transform="rotate(-90 68.6 121.4)">3</text>
<text x="74.2" y="124.4">1</text>
<text x="109.2" y="121.9">29</text>
<text x="109.2" y="124.4">30</text>
<text x="132" y="121.9">21</text>
<text x="132" y="124.4">22</text>
<text x="58.4" y="126.4" transform="rotate(-90 58.4 126.4)">2</text>
<text x="68.6" y="129" transform="rotate(-90 68.6 129)">2</text>
<text x="132" y="127">23</text>
<text x="132" y="129.5">24</text>
<text x="132" y="132.1">25</text>
<text x="121.9" y="139.7" transform="rotate(-90 121.9 139.7)">16</text>
</g>
</svg>
